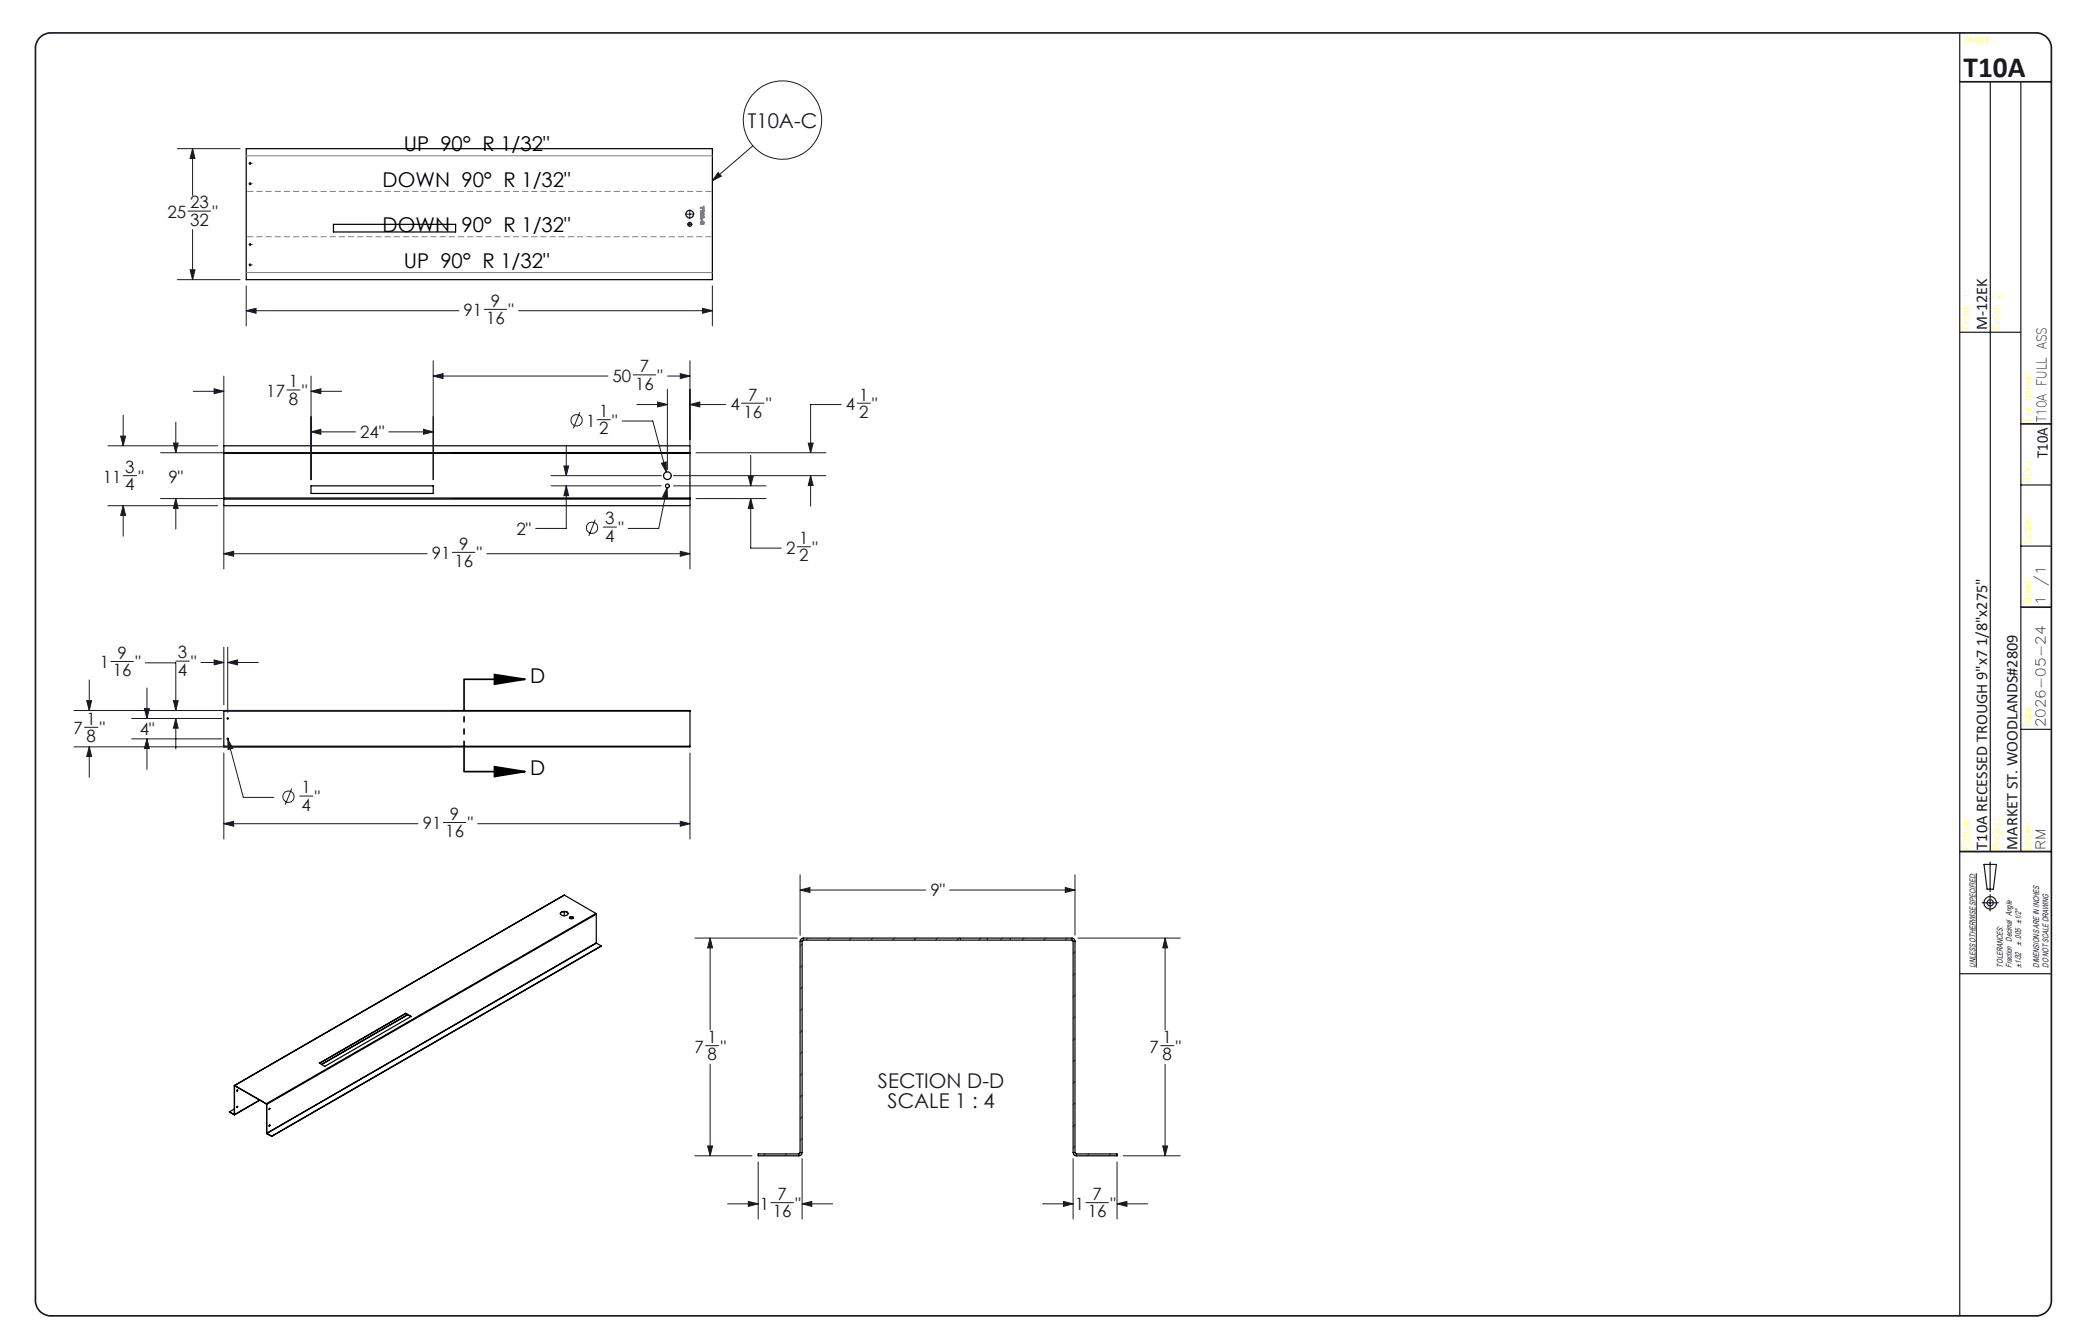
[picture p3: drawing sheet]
<svg xmlns="http://www.w3.org/2000/svg" width="432mm" height="279mm" viewBox="0 0 432 279" stroke-linecap="round" stroke-linejoin="round" font-family="sans-serif">
<g fill="none" stroke="#191924" stroke-width=".21">
<path d="M36.9 30.9h13M40 30.9l.5 2h-1zM40 30.9v9.7M51.8 34h.1M51.8 38.2h.1M51.9 34h.2M51.9 38.2h.2M52 33.7v.1M52 33.9v.2M52 34.2h.1M52 38h.1M52 38.1v.2"/>
<path d="M52 38.4v.1M52.2 34h.1M52.2 38.2h.1M149.3 35.9l.7 .7-1.9 1zM156.5 30.3l-8.4 7.3M36.9 58.1h13M39.1 43.9h4.7M39.5 56.1h1l-.5 2zM40 47.7v10.4M51.2 59.4v8.4M51.8 55.1h.1M51.8 50.8h.1"/>
<path d="M51.9 55.1h.2M51.9 50.8h.2M52 50.6h.1M52 50.7v.2M52 51v.1M52 54.8v.1M52 55v.2M52 55.3h.1M52.2 55.1h.1M52.2 50.8h.1M142.5 44.5h.7M142.9 46.6h.3"/>
<path d="M143.3 46.6h.2M143.3 44.5h.2M143.4 43.6v.7M143.4 44.4v.2M143.4 44.7v.7M143.4 46.1v.3M143.4 46.5v.2M143.4 46.8v.3M143.6 46.6h.3M143.6 44.5h.7M148.1 59.4v8.4M46.5 78.2v14.7"/>
<path d="M51.2 64.6l2-.5v1zM51.2 64.6h44.2M64.7 78.2v21.5M90.1 78.2l2-.5v1zM90.1 75v24.7M90.1 78.2h36.3M100.6 64.3h4.7M107.8 64.6h40.3M131.6 77.9h4.7M138.8 78.2h4.6M141.4 77.7l2 .5-2 .5zM143.4 75v17.9"/>
<path d="M146 64.1l2.1 .5-2.1 .5zM22.4 92.7h22.9M25.1 90.7h1l-.5 2zM25.6 86.3v6.4M25.6 98.9h2.8M33.4 94.1h60.3M36.1 92.1h.9l-.5 2zM36.5 87.8v6.3M40.2 81.4h6.3M44.5 80.8l2 .6-2 .4zM59.7 81.1h2.7M64.7 81.4l2-.6v1z"/>
<path d="M64.7 89.8l2-.5v1zM64.7 81.4h6.3M64.7 89.8h9.2M80.9 89.8h9.2M88.1 89.3l2 .5-2 .5zM114.5 98.9h23M117.2 96.9h1l-.5 2zM117.7 92.5v6.4M120.5 85.7l-1.3 3.3M124.1 87.2h2.8M129.4 87.5h6.3l2.8 10.6M132.4 84.1h6.3"/>
<path d="M136.7 83.6l2 .5-2 .5zM137.5 96.3l1-.3v2.1zM138.7 80.9v16.7M140 98.9h31.7M143.4 84.1l2.1-.5v1zM143.4 84.1h7.4M144.7 94.1h27M154.2 83.8h4.7M155.6 99h1l-.5 2zM156.1 94.7v6.3M168 92.1h1.1l-.6 2zM168.5 98.9l.6 2h-1.1z"/>
<path d="M168.5 98.9v6.3M174.9 84.1h-6.4v10M178.2 83.8h2.7M22.4 105.1h22.9M25.6 105.1l.5 2h-1zM25.6 105.1v6.4M33.4 103.6h60.3M36.5 103.6l.5 2.1h-.9zM36.5 103.6v6.4M46.5 115.1l2.1-.5v1zM46.5 104.9v13.4M46.5 115.1h42.3"/>
<path d="M94.1 114.8h4.6M101.2 115.1h42.2M114.5 101h23M117.7 101l.5 2h-1zM117.7 101v8.9h-6.3M123.8 108l-1.4 3.4M125.4 109.6h2.8M138.7 101.4l.1 2.1-1-.2zM138.7 101.4l-1.8 8.5h-6.3M140 101h19.2M141.4 114.6l2 .5-2 .5zM143.4 104.9v13.4"/>
<path d="M144.7 103.6h14.5M156.1 103.6l.5 2.1h-1zM156.1 103.6v10.3h6.3M165.7 113.7h2.8M23 137.5h4.7M30.2 137.8h6.3v9.9M36.6 137.4h2.7M41.8 137.7h4.7M44.5 137.2l2 .5-2 .5zM46.5 134.5v12M47.3 137.7l2.1-.5v1zM47.3 134.5v13.6"/>
<path d="M47.3 137.7h6.4M15.4 147.7h78.3M15.4 155.3h78.3M17.6 151.2h2.8M18 145.7h1l-.4 2zM18.6 155.3l.4 2h-1zM18.6 141.4v6.3M18.6 155.3v6.3M27.4 149.4h18.7M27.4 153.6h18.7M30 147.3h1l-.4 2.1zM30.6 153.6l.4 2h-1z"/>
<path d="M30.6 143v6.4M30.6 153.6v6.3M36.1 145.7h.9l-.5 2zM36.5 149.4l.5 2h-.9zM36.5 149.4v6.3M46.5 156.5v17.9M47.4 153.7l1 1.8-1 .3zM47.4 153.7l3.2 12.1h6.3M143.4 156.5v17.9M46.5 171.2l2.1-.5v1.1zM46.5 171.2h40.4M60.6 163.9l-1.3 3.4"/>
<path d="M62.3 165.5h2.8M92.2 171h4.6M99.3 171.2h44.1M141.4 170.7l2 .5-2 .6zM144.5 195h21.2M147.6 195l.5 2.1h-1zM147.6 195v19.1M166.3 185l2.1-.5v1zM166.3 181.9v12.5M166.3 185h26.1M166.8 196.3l-.5 .4M168 195l-.4 .4"/>
<path d="M172.5 195l-.4 .4M177 195l-.4 .4M181.5 195l-.5 .4M185.9 195l-.3 .4M190.4 195l-.4 .4M194.9 195l-.4 .4M197.4 185h26.1M199.4 195l-.4 .4M203.9 195l-.4 .4M208.4 195l-.4 .4M212.9 195l-.4 .4M217.4 195l-.4 .4"/>
<path d="M221.5 184.5l2 .5-2 .5zM221.9 195l-.4 .4M223.5 197.9l-.4 .4M223.5 181.9v12.5M224.1 195h21.3M242.2 195l.5 2.1h-1zM242.2 195v19.1M410.9 181.5v19.6M146.7 217.4h2.7M166.8 200.8l-.5 .4M166.8 205.2l-.5 .4M166.8 209.7l-.5 .4"/>
<path d="M166.8 214.2l-.5 .4M166.8 218.7l-.5 .4M223.5 202.4l-.4 .4M223.5 206.9l-.4 .4M223.5 211.3l-.4 .4M223.5 215.8l-.4 .5M241.3 217.4h2.7M147.1 238.2h1l-.5 2.1zM147.6 221.2v19.1M159.1 239.9l-.4 .4M163.5 239.9l-.3 .4M166.8 223.2l-.5 .4"/>
<path d="M166.8 227.7l-.5 .4M166.8 232.2l-.5 .4M166.8 236.7l-.5 .4M223.5 220.3l-.4 .4M223.5 224.8l-.4 .4M223.5 229.3l-.4 .4M223.5 233.8l-.4 .4M223.5 238.3l-.4 .4M226.4 239.9l-.4 .4M230.9 239.9l-.4 .4M241.7 238.2h1l-.5 2.1zM242.2 221.2v19.1"/>
<path d="M144.5 240.3h11.9M151.3 250.3h6.3M155.6 249.8l2 .5-2 .5zM157.6 241.5v11.9M160.3 250h4.7M166.8 250.3l2-.5v1zM166.8 240.9v12.5M166.8 250.3h6.3M216.7 250.3h6.4M221.1 249.8l2 .5-2 .5zM223.1 240.9v12.5M225.7 250h4.7"/>
<path d="M232.2 250.3l2.1-.5v1zM232.2 250.3h6.4M232.2 241.5v11.9M233.5 240.3h11.9"/>
<circle cx="162.7" cy="25" r="8.1"/>
<circle cx="119.9" cy="87.4" r="1.18"/>
<circle cx="123.1" cy="109.7" r="1.18"/>
<circle cx="60" cy="165.6" r="1.18"/>
</g>
<g fill="none" stroke="#191924" stroke-width=".25">
<path d="M407.4 6.8v266.7M413.8 17v160M420.1 17v160M407.4 69.1h12.7M420.1 113.5h6.4M420.1 100.8h6.4M420.1 151.6h6.4M407.4 177h19.1M412.5 179.7h2.5l-.6 5.2h-1.3zM413.7 179.2v6.1M412.1 187.7h3.3M413.7 186v3.4"/>
<path d="M407.4 202.4h19.1"/>
<circle cx="413.7" cy="187.7" r=".66"/>
<circle cx="413.8" cy="187.7" r="1.29"/>
</g>
<path d="M8.2 7.9a3.3 3.3 0 0 1 2.3-1.1h412.8a3.2 3.2 0 0 1 3.2 3.2v260.4a3.2 3.2 0 0 1-3.2 3.1h-412.8a3.2 3.2 0 0 1-3.1-3.1v-260.4a3.2 3.2 0 0 1 .8-2.1zM407.4 17h19.1M420.1 88.1h6.4M420.1 126.2h6.4M407.4 177h19.1" fill="none" stroke="#191924" stroke-width=".35"/>
<g fill="none" stroke="#000" stroke-width=".25">
<path d="M51.2 30.9h96.9v27.2h-96.9zM69.3 46.6h25.4v1.6h-25.4zM46.5 94.1v.1M46.5 94.1h.1M46.5 94.1h96.9M46.5 94.2h96.9M46.5 94.1v-1.4h96.9v1.4M46.5 94.2v9.3M143.4 94.1v.1M143.4 94.1h.1M143.4 94.2v9.3M46.5 103.5v.1"/>
<path d="M46.5 103.6v.1M46.5 103.7v1.4h96.9v-1.4M46.5 103.5h96.9M46.5 103.6h96.9M46.5 103.7h96.9M64.7 101h25.4v1.6h-25.4zM143.4 103.5v.1M143.4 103.6v.1M46.5 155.2h96.9zM46.5 147.8v-.1h96.9v.1M46.5 147.8v7.5h96.9v-7.5M46.5 147.8h96.9"/>
<path d="M116.5 189.9a.96 .96 0 0 1 1.6 0M116.6 189.7a.93 .93 0 0 1 1.5 .3 .97 .97 0 0 1-1.6-.1zM117.3 189.5v.9M117.3 186.1l-68.5 39.5M117.3 186.1l-68.5 39.6M117.3 186.1l6.6 3.8M118.4 190.8a.46 .46 0 0 1 .8 0M118.5 190.6a.34 .34 0 0 1 .4-.1 .34 .34 0 0 1 .2 .5h-.6zM123.9 189.9l.1 .1M123.9 189.9l-68.5 39.5M124 196v.1M124 190l-68.5 39.6"/>
<path d="M124 196l-68.5 39.6M124 190v6M124 196.1l-68.5 39.5M124 196.1l1 .5M125 196.6l-68.5 39.6M125 196.6l-68.5 39.7M166.5 195.3l.5-.3h55.8a.66 .66 0 0 1 .7 .7v43.9l.3 .3h8.4v.4h-8.4a.73 .73 0 0 1-.7-.7v-44l-.1-.2h-56.1l-.1 .2v44a.73 .73 0 0 1-.7 .7h-8.5v-.4h8.5l.2-.2v-44zM84.3 210.6v.1M84.3 210.7l-17.8 10.4M84.3 210.7l1.1 .6M84.8 211l-17.9 10.3M84.8 210.9l-17.9 10.4"/>
<path d="M47.7 231.1l1 .6M48.7 231.7h.1M48.7 225.7h.1M48.7 225.7v6M48.7 230.5l-1 .6M48.8 231.7h-.1M48.8 225.7v6M48.8 225.7l6.7 3.9M48.8 225.7h-.1M48.8 225.7h.1M48.8 225.7l6.6 3.7M49.2 226.8h.1"/>
<path d="M49.4 226.6l-.1 .2M49.4 230l-.2 .2M54 228.7l-5.2 3M54 228.7l-5.2 3.1M55.4 229.4l.1 .2M55.4 229.4v6.1M55.4 235.5l.1 .2M55.4 235.5l.1 .1M55.5 235.6h.1M55.5 229.6v6M55.5 235.6l1 .6M55.5 235.7l1 .6"/>
<path d="M55.5 235.6v.1M56 230.4l.1 .1-.1 .1zM56 233.9h.1l-.1 .2zM56.1 230.4l-.1 .2M56.1 233.9l-.1 .2M56.5 236.2v.1M66.4 221l17.9-10.4 1.2 .7-18 10.4z"/>
<circle cx="52" cy="38.2" r=".14"/>
<circle cx="52" cy="34" r=".14"/>
<circle cx="52" cy="55.1" r=".12"/>
<circle cx="52" cy="50.8" r=".12"/>
<circle cx="143.4" cy="44.5" r=".79"/>
<circle cx="143.4" cy="46.6" r=".39"/>
<circle cx="138.8" cy="98.9" r=".79"/>
<circle cx="138.7" cy="101" r=".39"/>
<circle cx="47.4" cy="149.4" r=".13"/>
<circle cx="47.4" cy="153.6" r=".13"/>
<circle cx="49.4" cy="226.7" r=".12"/>
<circle cx="49.4" cy="230.1" r=".12"/>
</g>
<path d="M166.8 195.7h-.4M167 195v.4M190.2 195v.4M199.7 195.4v-.4M205.3 195v.4M210 195.4v-.4M222.9 195.4v-.4M223.5 195.7h-.4M166.1 239.9v.4M166.4 239.6h.4M223.5 239.6h-.4M223.8 239.9v.4" fill="none" stroke="#000" stroke-width=".21" stroke-dasharray="1.3 .6" stroke-linecap="butt"/>
<path d="M96.4 141.2h12.7M102.8 140.2l6.3 1-6.3 1zM102.8 159.4l6.3 1-6.3 1zM96.4 160.4h12.7" fill="none" stroke="#000" stroke-width=".35"/>
<path d="M145.6 43.1h.6l.1-.2 .1 .6-.2-.2h-.5zM145.6 43.8h.6l-.2-.1 .2-.1 .2 .4h-.7zM145.6 44.8l.7 .2 .1 .2-.7 .3 .1-.5zM145.7 44.3l.3-.1a.31 .31 0 0 1 .3 .5 .31 .31 0 0 1-.5 0l-.2-.1zM145.7 46l.3-.1 .3 .1 .1 .5-.2 .1-.1-.1a.21 .21 0 0 0 0-.3 .21 .21 0 0 0-.3 0 .21 .21 0 0 0 .1 .3l-.1 .1-.1-.1zM145.8 44.4l.5 .1-.5 .1zM145.9 45.5v.4zM145.9 45l.3 .2-.3 .1z" fill="none" stroke="#808080" stroke-width=".25"/>
<path d="M96.5 141.2v19.2" fill="none" stroke="#000" stroke-width=".35" stroke-dasharray="6.3 1.3 1.3 1.3 1.3 1.3" stroke-dashoffset="-.1" stroke-linecap="butt"/>
<path d="M51.2 39.8h96.9M148.1 49.2h-96.9" fill="none" stroke="#808080" stroke-width=".21" stroke-dasharray="1.3 .6" stroke-dashoffset="-.2" stroke-linecap="butt"/>
<path d="M51.2 32.4h96.9M51.2 56.7h96.9" fill="none" stroke="#808080" stroke-width=".21"/>
<path d="M102.8 140.2l6.3 1-6.3 1zM102.8 159.4l6.3 1-6.3 1z" fill="#000"/>
<g fill="#191924">
<path d="M149.3 35.9l.7 .7-1.9 1z"/>
<path d="M36.1 92.1h.9l-.5 2zM36.5 103.6l.5 2.1h-.9zM141.4 114.6l2 .5-2 .5zM46.5 115.1l2.1-.5v1zM25.6 105.1l.5 2h-1zM25.1 90.7h1l-.5 2zM44.5 80.8l2 .6-2 .4zM64.7 81.4l2-.6v1zM64.7 89.8l2-.5v1zM88.1 89.3l2 .5-2 .5zM90.1 78.2l2-.5v1zM141.4 77.7l2 .5-2 .5zM117.7 101l.5 2h-1zM117.2 96.9h1l-.5 2zM138.7 101.4l-.9 1.9 1 .2zM137.5 96.3l1 1.8v-2.1zM136.7 83.6l2 .5-2 .5zM143.4 84.1l2.1-.5v1zM168.5 98.9l.6 2h-1.1zM168 92.1h1.1l-.6 2zM155.6 99h1l-.5 2zM156.1 103.6l.5 2.1h-1zM18 145.7h1l-.4 2zM18.6 155.3l.4 2h-1zM30 147.3h1l-.4 2.1zM30.6 153.6l.4 2h-1zM47.3 137.7l2.1-.5v1zM44.5 137.2l2 .5-2 .5zM36.5 149.4l.5 2h-.9zM36.1 145.7h.9l-.5 2zM47.4 153.7v2.1l1-.3zM141.4 170.7l2 .5-2 .6zM46.5 171.2l2.1-.5v1.1zM155.6 249.8l2 .5-2 .5zM166.8 250.3l2-.5v1zM147.1 238.2h1l-.5 2.1zM147.6 195l.5 2.1h-1zM166.3 185l2.1-.5v1zM221.5 184.5l2 .5-2 .5zM242.2 195l.5 2.1h-1zM241.7 238.2h1l-.5 2.1zM221.1 249.8l2 .5-2 .5zM232.2 250.3l2.1-.5v1zM51.2 64.6l2-.5v1zM146 64.1l2.1 .5-2.1 .5zM40 30.9l.5 2h-1zM39.5 56.1h1l-.5 2z"/>
</g>
<text font-size="6.1" fill="#191924" x="408.2" y="16.1">T10A</text>
<g font-size="4.2" fill="#191924">
<text x="155.5" y="26.5">T10A-C</text>
<text x="182.5" y="226.2">SECTION D-D</text>
<text x="184.5" y="230.4">SCALE 1 : 4</text>
</g>
<g font-size="4.2">
<text x="83.9" y="31.4">UP 90° R 1/32&quot;</text>
<text x="79.6" y="38.9">DOWN 90° R 1/32&quot;</text>
<text x="79.6" y="48.3">DOWN 90° R 1/32&quot;</text>
<text x="83.9" y="55.8">UP 90° R 1/32&quot;</text>
<text x="110.2" y="141.9">D</text>
<text x="110.2" y="161.1">D</text>
</g>
<g font-size="3.5" fill="#191924">
<text x="34.8" y="45.3">25</text>
<text x="39.5" y="43.3">23</text>
<text x="39.5" y="46.9">32</text>
<text x="44.2" y="45.3">&quot;</text>
<text x="96.4" y="65.8">91</text>
<text x="102" y="63.8">9</text>
<text x="105.7" y="65.8">&quot;</text>
<text x="101.1" y="67.4">16</text>
<text x="133" y="77.4">7</text>
<text x="55.4" y="82.5">17</text>
<text x="60.1" y="80.5">1</text>
<text x="62.8" y="82.5">&quot;</text>
<text x="127.3" y="79.4">50</text>
<text x="132" y="81">16</text>
<text x="136.7" y="79.4">&quot;</text>
<text x="155.5" y="83.3">7</text>
<text x="178.6" y="83.3">1</text>
<text x="60.1" y="84.1">8</text>
<text x="121.8" y="88.7">1</text>
<text x="124.6" y="86.7">1</text>
<text x="127.3" y="88.7">&quot;</text>
<text x="151.8" y="85.3">4</text>
<text x="154.6" y="86.9">16</text>
<text x="159.3" y="85.3">&quot;</text>
<text x="175.9" y="85.3">4</text>
<text x="178.6" y="86.9">2</text>
<text x="181.3" y="85.3">&quot;</text>
<text x="74.9" y="91.1">24&quot;</text>
<text x="124.6" y="90.3">2</text>
<text x="21.4" y="100.3">11</text>
<text x="26.1" y="98.3">3</text>
<text x="26.1" y="101.9">4</text>
<text x="28.8" y="100.3">&quot;</text>
<text x="35" y="100.5">9&quot;</text>
<text x="107.4" y="111.2">2&quot;</text>
<text x="125.8" y="109">3</text>
<text x="125.8" y="112.6">4</text>
<text x="128.6" y="111">&quot;</text>
<text x="166.2" y="113.1">1</text>
<text x="89.8" y="116.3">91</text>
<text x="94.5" y="117.9">16</text>
<text x="95.4" y="114.3">9</text>
<text x="99.2" y="116.3">&quot;</text>
<text x="163.4" y="115.1">2</text>
<text x="166.2" y="116.7">2</text>
<text x="168.9" y="115.1">&quot;</text>
<text x="24.4" y="137">9</text>
<text x="37" y="136.9">3</text>
<text x="20.7" y="139">1</text>
<text x="23.5" y="140.6">16</text>
<text x="28.1" y="139">&quot;</text>
<text x="37" y="140.5">4</text>
<text x="39.7" y="138.9">&quot;</text>
<text x="15.3" y="152.7">7</text>
<text x="18" y="150.7">1</text>
<text x="18" y="154.3">8</text>
<text x="20.8" y="152.7">&quot;</text>
<text x="29" y="152.8">4&quot;</text>
<text x="62.7" y="164.9">1</text>
<text x="65.4" y="166.9">&quot;</text>
<text x="62.7" y="168.5">4</text>
<text x="87.9" y="172.4">91</text>
<text x="93.5" y="170.4">9</text>
<text x="97.3" y="172.4">&quot;</text>
<text x="92.6" y="174">16</text>
<text x="193.4" y="186.3">9&quot;</text>
<text x="144.4" y="218.8">7</text>
<text x="147.1" y="216.8">1</text>
<text x="147.1" y="220.4">8</text>
<text x="149.8" y="218.8">&quot;</text>
<text x="239" y="218.8">7</text>
<text x="241.7" y="216.8">1</text>
<text x="241.7" y="220.4">8</text>
<text x="244.4" y="218.8">&quot;</text>
<text x="157.9" y="251.4">1</text>
<text x="161.7" y="249.4">7</text>
<text x="165.4" y="251.4">&quot;</text>
<text x="223.4" y="251.4">1</text>
<text x="227.1" y="249.4">7</text>
<text x="230.9" y="251.4">&quot;</text>
<text x="160.7" y="253.1">16</text>
<text x="226.2" y="253.1">16</text>
</g>
<g font-size="3.4" fill="#191924">
<text x="413.1" y="68.7" transform="rotate(-90 413.1 68.7)">M-12EK</text>
<text x="425.7" y="95.2" transform="rotate(-90 425.7 95.2)">T10A</text>
<text x="413.1" y="176.6" transform="rotate(-90 413.1 176.6)">T10A RECESSED TROUGH 9&quot;x7 1/8&quot;x275&quot;</text>
<text x="419.4" y="176.6" transform="rotate(-90 419.4 176.6)">MARKET ST. WOODLANDS#2809</text>
</g>
<g font-size="2.8" fill="#191924">
<text x="425.5" y="87.7" transform="rotate(-90 425.5 87.7)">T10A FULL ASS</text>
<text x="425.2" y="125.8" transform="rotate(-90 425.2 125.8)">1</text>
<text x="425.2" y="121.7" transform="rotate(-90 425.2 121.7)">/1</text>
<text x="425.2" y="151.2" transform="rotate(-90 425.2 151.2)">2026-05-24</text>
<text x="425.2" y="176.6" transform="rotate(-90 425.2 176.6)">RM</text>
</g>
<g font-size="2.1" fill="#ff0">
<text x="408.2" y="8.9">Sheet:</text>
<text x="409.5" y="68.7" transform="rotate(-90 409.5 68.7)">Finish 1:</text>
<text x="415.8" y="68.7" transform="rotate(-90 415.8 68.7)">Finish 2:</text>
<text x="422.2" y="87.7" transform="rotate(-90 422.2 87.7)">File name:</text>
<text x="422.2" y="100.4" transform="rotate(-90 422.2 100.4)">REV.:</text>
<text x="422.2" y="113.1" transform="rotate(-90 422.2 113.1)">Scale:</text>
<text x="422.2" y="125.8" transform="rotate(-90 422.2 125.8)">Sheet:</text>
<text x="422.2" y="151.2" transform="rotate(-90 422.2 151.2)">Date:</text>
<text x="409.5" y="176.6" transform="rotate(-90 409.5 176.6)">Fixture:</text>
<text x="415.8" y="176.6" transform="rotate(-90 415.8 176.6)">Project:</text>
<text x="422.2" y="176.6" transform="rotate(-90 422.2 176.6)">Drawn:</text>
</g>
<g font-size="1.7" fill="#191924">
<text x="420.2" y="196.6" transform="rotate(-90 420.2 196.6)">± .005 ±1/2°</text>
<text x="410.7" y="201.1" transform="rotate(-90 410.7 201.1)">UNLESS OTHERWISE SPECIFIED:</text>
<text x="416.4" y="201.1" transform="rotate(-90 416.4 201.1)">TOLERANCES:</text>
<text x="418.3" y="201.1" transform="rotate(-90 418.3 201.1)">Fraction Decimal Angle</text>
<text x="420.2" y="201.1" transform="rotate(-90 420.2 201.1)">±1/32</text>
<text x="424" y="201.1" transform="rotate(-90 424 201.1)">DIMENSIONS ARE IN INCHES</text>
<text x="425.9" y="201.1" transform="rotate(-90 425.9 201.1)">DO NOT SCALE DRAWING</text>
</g>
</svg>
